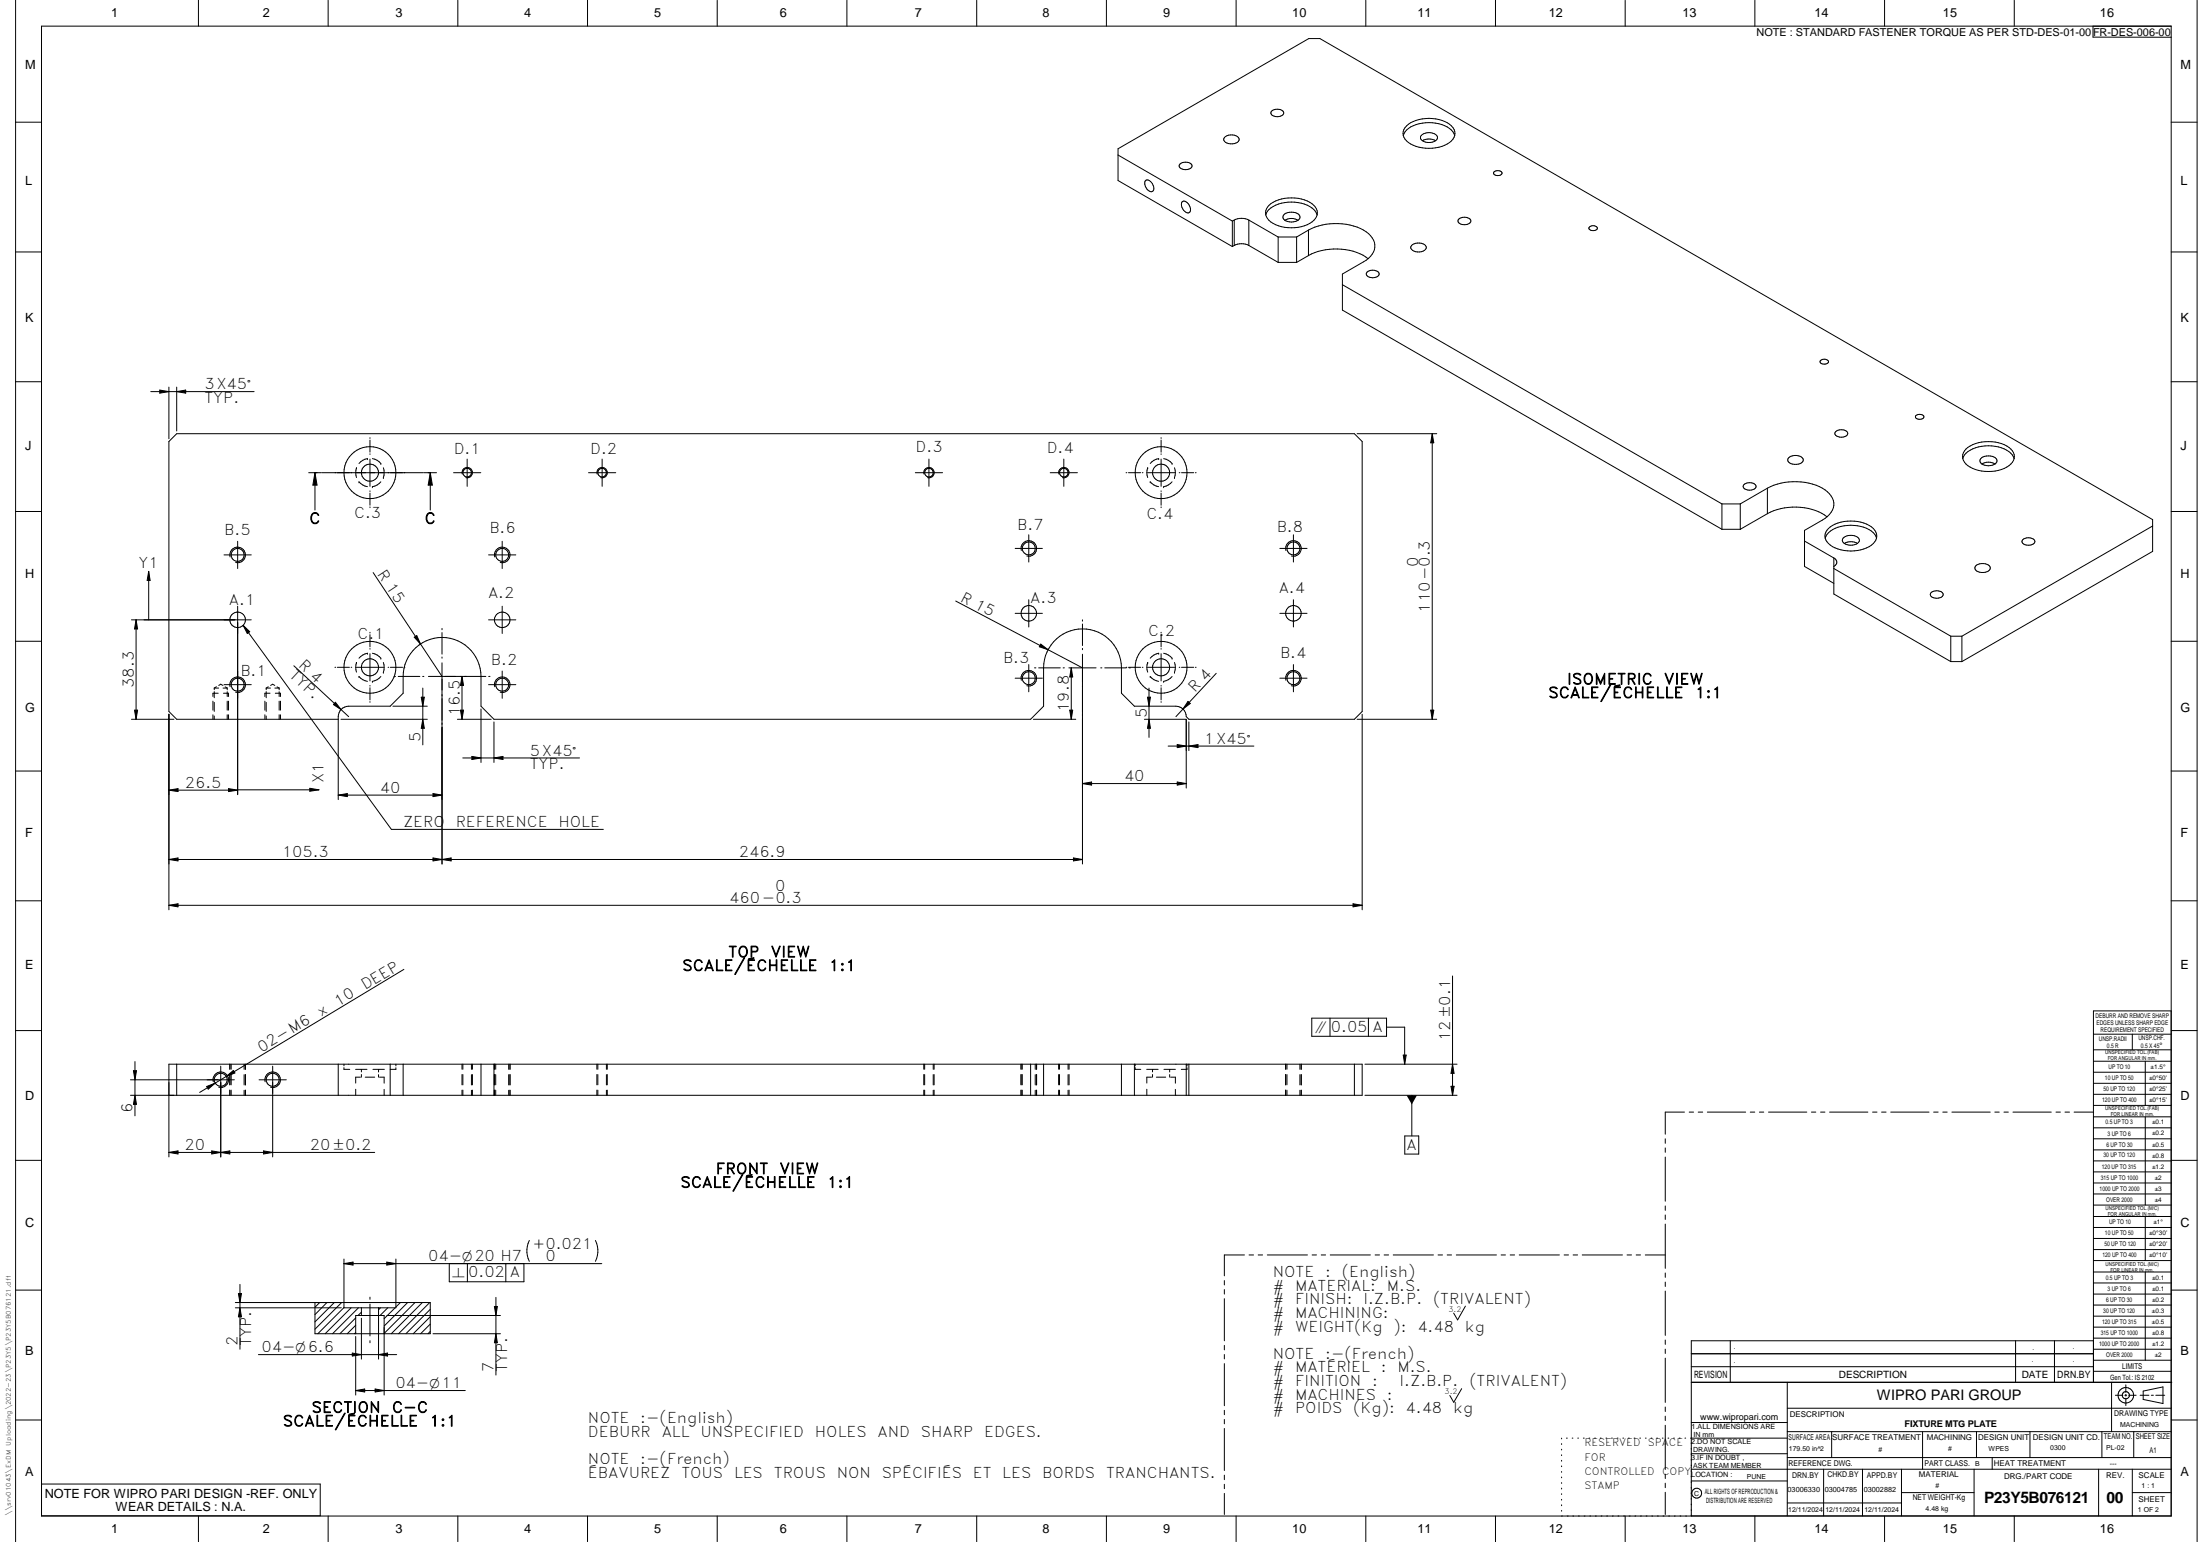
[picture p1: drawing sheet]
<svg xmlns="http://www.w3.org/2000/svg" width="848mm" height="594mm" viewBox="0 0 848 594" stroke-linecap="round" stroke-linejoin="round" font-family="sans-serif">
<g fill="none" stroke="#000" stroke-width=".39">
<path d="M6 .1v593.9M16 10.1h821v574h-821zM76.5 .1v10M126.5 .1v10M176.5 .1v10M226.5 .1v10M276.5 .1v10M326.5 .1v10M376.5 .1v10M426.5 .1v10M476.5 .1v10M526.5 .1v10"/>
<path d="M576.5 .1v10M626.5 .1v10M676.5 .1v10M726.5 .1v10M776.5 .1v10M806.8 10.1v4.2l30.2 .1M847 .1v593.9M6 47.1h10M431 59.7l44.1 25.5M472.1 52.9a4 4 0 0 1 5.5 .4 1.75 1.75 0 0 1-1.8 2 3.2 3.2 0 0 1-4.1-1.6zM490.2 42.8a3.1 3.1 0 0 1 4.7 .7 2.89 2.89 0 0 1-5 0zM542.2 48.5a14.3 14.3 0 0 1 17.3 0 3.9 3.9 0 0 1-.7 6.4 14.8 14.8 0 0 1-16.6-.6 3.7 3.7 0 0 1 0-5.8z"/>
<path d="M547.9 52.2a4.4 4.4 0 0 1 6.2 .4 2.49 2.49 0 0 1-3.3 2.3 2.54 2.54 0 0 1-3.2-2.3zM548.3 54.2a5 5 0 0 1 5.1 0M560.7 52.2a9 9 0 0 0-8.5-4.9 12.4 12.4 0 0 0-10.5 3.5l-.7 1.4M837 47.1h10M441.5 69.7a2.13 2.13 0 0 1 3 1.8l.3 .6a1.26 1.26 0 0 1-.5 1.7 1.26 1.26 0 0 1-1.7-.5l-1.1-1.6-.2-1.1zM454.9 63.2a3.1 3.1 0 0 1 4.6 .7 2.89 2.89 0 0 1-5 0zM455.6 77.9a2.13 2.13 0 0 1 3.1 1.7l.2 .6a1.24 1.24 0 0 1-.5 1.7 1.24 1.24 0 0 1-1.7-.5l-1.1-1.5-.2-1.2zM576 66.1a2.05 2.05 0 0 1 3 .6 1.89 1.89 0 0 1-3.3 0zM6 97.1h10M475.1 95l-44.1-25.4v-12.3l73.5-42.4h4.3l321 185.3v12.2l-73.5 42.5M475.1 85.2v9.8M475.8 84.8l-.7 .4"/>
<path d="M475.8 94.6l-.7 .4M475.8 84.8v9.8M475.8 84.8a6.2 6.2 0 0 1 5.6 0M481.4 84.8l11.3 6.5M481.4 84.8v9.8M481.4 94.6a6.2 6.2 0 0 0-5.6 0M481.4 94.6l11.3 6.5M487.9 82.8a9 9 0 0 0 8.6 4.9 12.3 12.3 0 0 0 10.6-3.5l.6-1.4M492.7 91.3v9.8M492.7 91.3h7.1M495.3 82.4a4.5 4.5 0 0 1 5.8 .8 2.08 2.08 0 0 1-2.5 2.3 3.2 3.2 0 0 1-4.1-1.8zM499.8 91.3v9.8"/>
<path d="M500.3 84.8a5 5 0 0 0-5 0M504.4 98.5a23.1 23.1 0 0 1 22.1 .5l.9 .7M504.4 88.6v9.9M504.4 98.5l-4.6 2.6M504.4 88.6a23.2 23.2 0 0 1 22.3 .7 6.2 6.2 0 0 1 0 10.9l-9.2 5.4v13.9l146.3 84.4M504.4 88.6l-4.6 2.7M507.7 82.8a5.1 5.1 0 0 0-3.8-5.4 14.9 14.9 0 0 0-14.7 1.7 4 4 0 0 0-1.3 3.7M507.7 82.8a9.2 9.2 0 0 0-8.6-4.9 12.4 12.4 0 0 0-10.5 3.5l-.7 1.4M544.2 94.5a4 4 0 0 1 5.5 .5 2.43 2.43 0 0 1-3.2 2.1l-1.9-.6a1.19 1.19 0 0 1-.4-2zM562.4 84.4a3.1 3.1 0 0 1 4.6 .7 2.89 2.89 0 0 1-5 0zM612.8 87.4a1.94 1.94 0 0 1 3 .5 1.93 1.93 0 0 1-3.3 0zM837 97.1h10"/>
<path d="M492.7 101.1h7.1M517.5 109.7l146.3 84.4M527 104.8a3.1 3.1 0 0 1 4.7 .7 2.85 2.85 0 0 1-5 0zM701.9 138.8a1.97 1.97 0 0 1 3 .6 1.93 1.93 0 0 1-3.3 0zM6 147.1h10M58.1 150.9h39.9M61.6 150.3l3.5 .6-3.5 .6zM65.1 149.1v19.9M68.1 150.9l3.5-.6v1.2zM68.1 149.1v16.9M837 147.1h10M141.6 176.7a5.5 5.5 0 0 0-3.2 1.9"/>
<path d="M141.6 176.7h.1M142.6 168.6v.3M142.6 169.5v4.7M142.6 174.8v.3M142.6 176.9v10.5M143.6 176.7a5.2 5.2 0 0 1 3.2 1.9M146.8 178.6h.1M180.1 176.9v10.5M232.1 176.9v10.5M358.1 176.9v10.5M410.1 176.9v10.5M446.7 176.7h.1"/>
<path d="M446.7 176.7a5.2 5.2 0 0 0-3.3 1.9M447.6 176.9v10.5M447.6 168.6v.3M447.6 169.5v4.7M447.6 174.8v.3M448.6 176.7a5.5 5.5 0 0 1 3.2 1.9M451.8 178.6h.1M523.2 167.1h30.6M552.1 167.1l.6 3.5h-1.2zM552.1 167.1v110M689.5 176.4a4 4 0 0 1 5.6 .4 2.03 2.03 0 0 1-2.6 2.1 2.38 2.38 0 0 1-3.3-2.1zM707.6 166.3a3 3 0 0 1 4.7 .7 2.89 2.89 0 0 1-5 0z"/>
<path d="M738.4 160.3a2.06 2.06 0 0 1 3.2 .3 1.85 1.85 0 0 1-3.2 0zM756.6 176.7a8 8 0 0 1 7.3-4.7 13 13 0 0 1 11.8 3.3l.7 1.4M757.9 173a14.5 14.5 0 0 1 17.3 0 3.9 3.9 0 0 1-.8 6.4 14.8 14.8 0 0 1-16.5-.6 3.8 3.8 0 0 1 0-5.8zM763.9 176.3a4.5 4.5 0 0 1 5.8 .8 2.08 2.08 0 0 1-2.5 2.3 3.2 3.2 0 0 1-4-1.9zM769.1 178.7a5.1 5.1 0 0 0-5.1 0M6 197.1h10M119 182.1h4.8M121.4 182.1l.8 4.8h-1.6zM121.4 182.1v14.4M124 182.1h39.2M137.4 180.2a6.1 6.1 0 0 0 0 3.8M137.4 180.2h.1"/>
<path d="M138.4 185.6h.1M138.4 185.6a5.5 5.5 0 0 0 3.2 1.9M142.6 189.1v.3M142.6 190v4.6M142.6 195.3v.3M143.6 187.5h.1M146.8 185.6a5.2 5.2 0 0 1-3.2 1.9M147.8 184h.1M147.8 180.2a6.1 6.1 0 0 1 0 3.8M163.4 182.1h4.9M165.9 182.1l.8 4.8h-1.6zM165.9 182.1v14.4"/>
<path d="M174.8 182.1h10.5M178.2 182.6a2 2 0 0 1 1.7-2.5 2 2 0 0 1 2.2 2.2 2 2 0 0 1-2.5 1.7M226.9 182.1h10.5M230.2 182.6a2 2 0 0 1 1.7-2.5 2 2 0 0 1 2.2 2.2 2 2 0 0 1-2.5 1.7M352.8 182.1h10.5M356.2 182.6a2 2 0 0 1 1.7-2.5 2 2 0 0 1 2.2 2.1 2 2 0 0 1-2.5 1.8M404.8 182.1h10.5M408.2 182.6a2 2 0 0 1 1.7-2.5 2 2 0 0 1 2.2 2.2 2 2 0 0 1-2.5 1.7M434.1 182.1h.3M435 182.1h4.7M440.4 182.1h.2M442.3 182.1h10.5"/>
<path d="M442.4 180.2h.1M442.4 180.2a5.4 5.4 0 0 0 0 3.8M443.4 185.6h.1M443.4 185.6a5.2 5.2 0 0 0 3.2 1.9M447.6 189.1v.3M447.6 190v4.6M447.6 195.3v.3M448.6 187.5h.1M451.8 185.6a5.5 5.5 0 0 1-3.2 1.9M452.8 184h.1M452.8 180.2a5.4 5.4 0 0 1 0 3.8M454.6 182.1h.2"/>
<path d="M455.5 182.1h4.7M460.8 182.1h.3M663.8 194.1h7.1M663.8 194.1v9.8M670.9 194.1v9.8M672.3 186.7a3.1 3.1 0 0 1 4.7 .7 2.89 2.89 0 0 1-5 0zM681.3 188.1l-10.4 6M681.3 197.9a22.7 22.7 0 0 1 23 1.2M681.3 188.1v9.8M681.3 197.9l-10.4 6M681.3 188.1a23.2 23.2 0 0 1 22.3 .7 6 6 0 0 1 1.7 9.4l-1.7 1.5-8 4.6v13.9l11.3 6.5M837 197.1h10"/>
<path d="M86.4 213.8h10.5M88.7 214.6a3 3 0 0 1 2.6-3.8 3 3 0 0 1 3.3 3.2 3 3 0 0 1-3.8 2.7M91.6 208.5v10.5M188.3 213.8h10.5M190.7 214.6a3 3 0 0 1 2.6-3.8 3 3 0 0 1 3.3 3.3 3 3 0 0 1-3.8 2.6M193.6 208.5v10.5M391.3 211.3h10.5M393.7 212.1a3 3 0 0 1 2.6-3.8 3 3 0 0 1 3.3 3.3 3 3 0 0 1-3.8 2.6M396.6 206v10.5M493.4 211.3h10.5M495.7 212.1a3 3 0 0 1 2.6-3.8 3 3 0 0 1 3.3 3.3 3 3 0 0 1-3.8 2.6M498.6 206v10.5"/>
<path d="M663.8 203.9h7.1M695.6 208.4l11.3 6.6M704.8 203.6a14.5 14.5 0 0 1 17.4 0 4.2 4.2 0 0 1-1.6 7 14.8 14.8 0 0 1-15.8-1.2 3.7 3.7 0 0 1 0-5.8zM706.9 215v13.9l45.1 26M706.9 215a1.73 1.73 0 0 1 1.2 1.6 1.73 1.73 0 0 1-1.2 1.6M706.9 219l45.1 26.1M710.5 207.3a4.4 4.4 0 0 1 6.2 .4 2.12 2.12 0 0 1-2.5 2.3 3.3 3.3 0 0 1-4-1.8zM716 209.4a5.1 5.1 0 0 0-5.1 0M723.4 207.3a8 8 0 0 0-7.3-4.7 13.3 13.3 0 0 0-11.8 3.3l-.7 1.4M761.6 218a4 4 0 0 1 5.6 .4 2.38 2.38 0 0 1-3.3 2.2l-1.9-.6a1.29 1.29 0 0 1-.4-2zM779.8 207.9a3.1 3.1 0 0 1 4.6 .7 2.89 2.89 0 0 1-5 0zM829.8 202.6l-73.5 42.5"/>
<path d="M50.7 238.8h46.2M52.5 238.8v38.3M52.5 238.8l.5 3.5h-1.1zM57.3 220.1l.6 3.5h-1.2zM57.3 220.1v18.7M91.6 233.6v72.6M143.8 220.6l26.6 40M188.3 238.8h10.5M193.6 233.6v10.5M368.4 231.6l48.9 25.7M391.3 236.3h10.5M396.6 231.1v10.5"/>
<path d="M417.3 238.8v.5M493.4 236.3h10.5M498.6 231.1v10.5M744.4 228.3a3.4 3.4 0 0 1 4.6 .4 1.53 1.53 0 0 1-1.8 1.7l-2.4-.3a1.09 1.09 0 0 1-.4-1.8zM6 247.1h10M93.7 240.9l57.2 78.6h81.7M93.7 240.9l2.6 2.5-1 .7zM113.3 256.5l21.1 19.6M129.1 257.1h.3M130 257.1h4.7M135.3 257.1h.3M137.4 257.1h10.5"/>
<path d="M137.4 255.2a6 6 0 0 0 0 3.8M137.4 255.2h.1M141.6 251.7a5.9 5.9 0 0 0-3.2 1.9M141.6 251.7h.1M142.6 243.6v.3M142.6 244.5v4.7M142.6 249.9v.2M142.6 251.8v10.5M143.6 251.7a5.5 5.5 0 0 1 3.2 1.9M146.8 253.6h.1M147.8 259h.1M147.8 255.2a6.1 6.1 0 0 1 0 3.8"/>
<path d="M149.6 257.1h.3M150.5 257.1h4.7M155.8 257.1h.3M159.7 245.5l1-.6 1.4 3.2zM170.4 242.1v.5M170.4 243.7v8.3M170.4 253.1v.5M170.4 255.4v77.5M193.6 258.5v10.5M396.6 256v10.5M398.8 257.3h.5M400.4 257.3h8.3"/>
<path d="M401.2 248.2l2.8 2.1-3.4-1.1zM409.8 257.3h.5M412 257.3h10.5M413 257.3v19.8M413 257.3l.5 3.5h-1.1zM417.3 252.1v80.8M417.3 240.4v8.3M417.3 249.8v.5M424.3 257.3h.5M425.9 257.3h8.3M434.1 257.1h.3M435 257.1h4.7"/>
<path d="M435.3 257.3h.5M440.4 257.1h.2M442.3 257.1h10.5M442.4 255.2h.1M442.4 255.2a5.3 5.3 0 0 0 0 3.8M446.7 251.7h.1M446.7 251.7a5.5 5.5 0 0 0-3.3 1.9M447.6 251.8v10.5M447.6 243.6v.3M447.6 244.5v4.7M447.6 249.9v.2M448.6 251.7a5.9 5.9 0 0 1 3.2 1.9"/>
<path d="M451.8 253.6h.1M452.8 259h.1M452.8 255.2a5.4 5.4 0 0 1 0 3.8M454.6 257.1h.2M455.5 257.1h4.7M460.8 257.1h.3M468.8 259.4l-15.5 16.7M498.6 256v10.5M752 245.1h4.3M752 245.1v9.8M752 254.9h4.3M756.3 245.1v9.8"/>
<path d="M837 247.1h10M50.7 277.1h16.4M51.9 273.6h1.1l-.5 3.5zM65.1 275.2v75.3M82.1 270.1v3.5M82.1 275.4v1.7M82.6 265.1v.6M82.6 266.4v2.4M82.6 270.6v3.5M82.6 275.8v1.3M82.6 265.1h1.7M83.4 264.6l-.8 .5"/>
<path d="M84.1 267.1h-2v1.3M84.3 264.1l.8-.5 .8 .5M86 265.1h1.6M86.1 267.1h2v1.3M86.4 263.8h10.5M86.8 264.6l.8 .5M87.6 265.1v.7M87.6 266.5v1.9M87.6 270.1v3.5M87.6 275.4v1.7M88.1 270.1v3.5M88.1 275.4v1.7"/>
<path d="M88.7 264.6a3 3 0 0 1 2.6-3.8 3 3 0 0 1 3.3 3.2 3 3 0 0 1-3.8 2.7M102.1 270.1v3.5M102.1 275.4v1.7M102.6 270.6v3.5M102.6 275.8v1.3M102.6 265.1v.6M102.6 266.4v2.4M102.6 265.1h1.7M103.4 264.6l-.8 .5M104.1 267.1h-2v1.3M104.3 264.1l.8-.5 .8 .5M106 265.1h1.6"/>
<path d="M106.1 267.1h2v1.3M106.8 264.6l.8 .5M107.6 270.1v3.5M107.6 275.4v1.7M107.6 265.1v.7M107.6 266.5v1.9M108.1 270.1v3.5M108.1 275.4v1.7M129.3 270.6l2.2 2.8-3-2zM130.4 277.1h-62.3l-3-3v-104l3-3h454l3 3v104l-3 3h-63.8l-1-1a4 4 0 0 0-4-4h-16l-5-5v-9.8a15 15 0 0 0-15-15 15 15 0 0 0-15 15v14.8l-5 5h-206.9l-5-5v-11.5a15 15 0 0 0-15-15 15 15 0 0 0-15 15v6.5l-5 5h-16a4 4 0 0 0-4 4v32M131.4 277.1h33.3M138.4 260.6h.1"/>
<path d="M138.4 260.6a5.5 5.5 0 0 0 3.2 1.9M142.6 264.1v.2M142.6 265v4.7M142.6 270.3v.3M143.6 262.5h.1M146.8 260.6a5.2 5.2 0 0 1-3.2 1.9M151.5 272.1h13.2M151.9 260.6h.5M153.5 260.6h8.3M162.4 268.6h1.2l-.6 3.5zM162.9 260.6h.5M163 277.1l.6 3.5h-1.2z"/>
<path d="M163 265.1v21.9M165.1 260.6h22.2M176.3 277.1h13.1M177.5 273.6h1.2l-.6 3.5zM178.1 260.6l.6 3.5h-1.2zM178.1 260.6v16.5M185.4 273.1v20.7M188.3 263.8h10.5M188.4 260.6h.5M190.4 278.1v15.7M190.7 264.6a3 3 0 0 1 2.6-3.8 3 3 0 0 1 3.3 3.3 3 3 0 0 1-3.8 2.6M391.3 261.3h10.5"/>
<path d="M393.7 262.1a3 3 0 0 1 2.6-3.8 3 3 0 0 1 3.3 3.3 3 3 0 0 1-3.8 2.6M398.4 277.1h16.3M412.4 273.6h1.1l-.5 3.5zM441.2 277.1h16M442.3 268.6h1.2l-.6 3.5zM442.9 277.1l.6 3.5h-1.2zM442.9 265.1v19M443.4 260.6h.1M443.4 260.6a5.2 5.2 0 0 0 3.2 1.9M447.6 264.1v.2M447.6 265v4.7M447.6 270.3v.3"/>
<path d="M448.6 262.5h.1M451.8 260.6a5.5 5.5 0 0 1-3.2 1.9M457.3 277.2v26.4M458 270.2l.9 .8-2.9 2.2zM458.3 278.1v11.1M493.4 261.3h10.5M495.7 262.1a3 3 0 0 1 2.6-3.8 3 3 0 0 1 3.3 3.3 3 3 0 0 1-3.8 2.6M523.2 277.1h30.6M525.1 275.2v75.3M551.5 273.6h1.2l-.6 3.5zM6 297.1h10M178.4 292h45"/>
<path d="M181.9 291.4l3.5 .6-3.5 .6zM190.4 292l3.5-.6v1.2zM450.3 287.4h33.1M453.8 286.9l3.5 .5-3.5 .6zM458.3 287.4l3.5-.5v1.1zM837 297.1h10M65.1 304.4h26.5M65.1 304.4l3.5-.6v1.2zM88.1 303.8l3.5 .6-3.5 .6zM91.6 304.3h31.3M119.4 303.7l3.5 .6-3.5 .5zM130.4 306.3l3.5-.6v1.2z"/>
<path d="M130.4 306.3h40M166.9 305.7l3.5 .6-3.5 .6zM417.3 301.9h40M417.3 301.9l3.5-.6v1.2zM453.8 301.3l3.5 .6-3.5 .6zM65.1 331.1l3.5-.6v1.2zM65.1 331.1h352.2M166.9 330.5l3.5 .6-3.5 .6zM170.4 331.1l3.5-.6v1.2zM413.8 330.5l3.5 .6-3.5 .6zM6 347h10M65.1 348.8l3.5-.6v1.2z"/>
<path d="M65.1 348.8h460M521.6 348.2l3.5 .6-3.5 .6zM837 347h10M155.7 373.5l-78.7 47.4M559.9 376v46M6 397h10M505.7 392.3h28.8v6.9h-28.8zM512.7 392.3v6.9M527.5 392.3v6.9M534.5 395.7h7v14.3M807 398.4h30M822 398.4v6.1"/>
<path d="M837 397h10M837 389.5h-30v143.1M50.3 416h40M51.4 412.5h1.2l-.6 3.5zM52 409v20.9M68.1 410v12M79.7 418.6l3.3-1.3-2.7 2.3zM82.2 416.8a2.99 2.99 0 0 1 2.6-3.8 2.99 2.99 0 0 1 3.3 3.3 2.99 2.99 0 0 1-3.8 2.6M85.1 410.8v34.9M87.2 414.7l2.8-2.3 .6 1zM88.6 410v1.9M88.6 414v4"/>
<path d="M88.6 420v2M89.1 410v1.9M89.1 414v4M89.1 420v2M94.1 410v2M94.1 414v4M94.6 410v2M94.6 414v4M94.6 420v2M99.9 416h10.5M102.2 416.8a3 3 0 0 1 2.6-3.8 3 3 0 0 1 3.3 3.3 3 3 0 0 1-3.8 2.6M105.1 410.8v34.9"/>
<path d="M130.4 410v12M132.6 411.3v.7h2.2M132.6 410v.6M137.1 412h4.4M137.1 419.7v2.3M138.9 415h-1.8v2.3M139.3 412v1M139.3 414v1M140.8 415h3.6M143.8 412h4.4M145.9 412v1M145.9 414v1"/>
<path d="M146.3 415h1.8v2.3M148.1 419.7v2.3M150.4 410v12M152.6 411.4v.6h-2.2M152.6 410v.7M155.4 410v12M178.1 410v1.9M178.1 414v4M178.1 420v2M178.4 410v1.9M178.4 414v4M178.4 420v2"/>
<path d="M181.7 410v2M181.7 414v4M182.1 410v1.9M182.1 414v4M182.1 420v2M185.4 410v12M190.4 410v12M190.6 410v1.9M190.6 414v4M190.6 420v2M191.1 410v1.9M191.1 414v4"/>
<path d="M191.1 420v2M196.1 410v2M196.1 414v4M196.6 410v2M196.6 414v4M196.6 420v2M230.1 410v1.9M230.1 414v4M230.1 420v2M230.5 410v1.9M230.5 414v4M230.5 420v2"/>
<path d="M233.8 410v2M233.8 414v4M234.1 410v1.9M234.1 414v4M234.1 420v2M356.1 410v1.9M356.1 414v4M356.1 420v2M356.4 410v1.9M356.4 414v4M356.4 420v2M359.7 410v2"/>
<path d="M359.7 414v4M360.1 410v1.9M360.1 414v4M360.1 420v2M393.6 410v1.9M393.6 414v4M393.6 420v2M394.1 410v1.9M394.1 414v4M394.1 420v2M397.3 410v12M399.1 410v2"/>
<path d="M399.1 414v4M399.6 410v2M399.6 414v4M399.6 420v2M402.3 410v12M408.1 410v1.9M408.1 414v4M408.1 420v2M408.4 410v1.9M408.4 414v4M408.4 420v2M411.7 410v2"/>
<path d="M411.7 414v4M412.1 410v1.9M412.1 414v4M412.1 420v2M432.3 410v12M437.3 410v12M437.6 411.3v.7h2.2M437.6 410v.6M442 412h4.4M442.1 419.7v2.3M443.9 415h-1.8v2.3M444.3 412v1"/>
<path d="M444.3 414v1M445.8 415h3.6M448.7 412h4.4M450.9 412v1M450.9 414v1M451.3 415h1.8v2.3M453.1 419.7v2.3M457.3 410v12M457.6 411.4v.6h-2.2M457.6 410v.7M458.3 410v12M495.6 410v1.9"/>
<path d="M495.6 414v4M495.6 420v2M496.1 410v1.9M496.1 414v4M496.1 420v2M501.1 410v2M501.1 414v4M501.6 410v2M501.6 414v4M501.6 420v2M522.1 410v12M526.2 410h35.5"/>
<path d="M540.9 406.5h1.2l-.6 3.5zM559.4 418.5h1.1l-.6 3.5zM559.9 410l.6 3.5h-1.1zM807 404.5h30M807 408.9h30M807 413.1h30M807 417.4h30M827 408.9v17M50.3 422h474.8v-12h-460v35.7M52 422l.6 3.5h-1.2zM94.1 420v2M181.7 420v2"/>
<path d="M196.1 420v2M233.8 420v2M359.7 420v2M399.1 420v2M411.7 420v2M501.1 420v2M526.2 422h35.5M541.5 437.6h5.4v7h-5.4zM544.2 422v15.6M641.9 438.7v1.8M649.4 428.5h-7.5v8.5M651.2 428.5h1.7"/>
<path d="M654.6 428.5h1.8M658.2 428.5h14.7M674.7 428.5h1.7M678.2 428.5h1.7M681.7 428.5h14.8M698.3 428.5h1.7M701.8 428.5h1.7M705.3 428.5h14.7M721.9 428.5h1.7M725.3 428.5h1.8M728.9 428.5h14.7M745.4 428.5h1.7"/>
<path d="M748.9 428.5h1.7M752.4 428.5h14.8M769 428.5h1.7M772.5 428.5h1.7M776 428.5h14.7M792.6 428.5h1.7M796 428.5h1.8M799.5 428.5h7.4M807 421.6h30M807 425.9h30M807 430.3h30M807 434.5h30"/>
<path d="M807 438.7h30M827 430.3v34M6 447h10M65.1 444l3.5-.6v1.2zM65.1 444h79.3M81.6 443.4v1.2l7-1.2v1.2zM101.6 443.4l3.5 .6-3.5 .6zM641.9 442.3v1.6M641.9 445.8v17M807 443h30M807 447.3h30M807 451.5h30"/>
<path d="M807 455.8h30M807 460h30M837 447h10M204 477.9a9 9 0 0 0 0 8M229.5 477.9a9 9 0 0 1 0 8M641.9 464.6v1.7M641.9 468.1v1.7M641.9 471.6v17.1M807 464.3h30M807 468.7h30M807 472.9h30M807 477.1h30"/>
<path d="M827 468.7v16.9M6 497h10M91.9 498.3h1.2l-.6 3.5zM92.5 494.8v25M132.6 486.8h99.4M132.6 485.1v18.8h20v-18.8M132.6 486.8l3.5-.6v1.2zM142.6 499.7v.9M149.1 486.2l3.5 .6-3.5 .6zM180.2 486.8v7M191.2 499.8v30M195 486.8v7"/>
<path d="M202 486.8v7h-28.8v-7M472 493.4v1.6M472 496.8v1.8M479.7 483.5h-7.7v8M481.5 483.5h1.7M485 483.5h1.7M488.5 483.5h15.5M505.8 483.5h1.7M509.3 483.5h1.7M512.8 483.5h15.5M530.1 483.5h1.7M533.6 483.5h1.7"/>
<path d="M537.1 483.5h15.5M554.4 483.5h1.7M557.9 483.5h1.7M561.4 483.5h15.5M578.7 483.5h1.6M582.2 483.5h1.7M585.6 483.5h15.5M603 483.5h1.6M606.4 483.5h1.8M609.9 483.5h15.5M627.2 483.5h1.7M630.7 483.5h1.7"/>
<path d="M634.2 483.5h7.7M641.9 490.4v1.7M641.9 493.9v1.7M641.9 497.4v17.1M807 481.4h30M807 485.6h30M807 490.1h30M807 494.3h30M807 498.6h30M827 490.1v33.9M837 497h10M90.7 503.9h40.9"/>
<path d="M92.5 503.9l.6 3.4h-1.2zM121.4 501.8v12h44.5v-12h-75.2M123.2 501.8l-1.8 1.8M126 501.8l-4.6 4.7M128.9 501.8l-7.5 7.5M131.7 501.8l-10.3 10.3M132.6 503.8l-10.1 10M135.3 503.9l-10 9.9M137.1 514.9v22.6M137.1 510.6l-3.2 3.2M137.1 513.4l-.4 .4M137.1 513.8v-7h11v30.7"/>
<path d="M137.1 507.7l-6.1 6.1M138.2 503.9l-10 9.9M139.3 507.9v15.7M139.3 505.5l-1.3 1.3M139.3 503.9v2.9M142.6 502.4v12.3M142.6 516.5v.8M145.9 503.9v19.7M146.7 503.9l-.8 .7M149.1 506.8h43.8M149.5 503.9l-3 2.9M152.3 503.9l-4.2 4.1"/>
<path d="M154.3 501.8l-1.7 1.8M157.1 501.8l-9 9.1M160 501.8l-11.9 11.9M162.8 501.8l-12 12M165.7 501.8l-12.1 12M165.9 504.4l-9.4 9.4M165.9 507.3l-6.6 6.5M165.9 510.1l-3.8 3.7M165.9 513l-.9 .8M166.9 513.8h26M190.6 503.3h1.1l-.5 3.5zM191.2 513.8l.5 3.5h-1.1z"/>
<path d="M472 500.3v16.3M472 518.3v1.8M564.9 503.2l-3 5.3-1.5-2.6M641.9 516.3v1.6M641.9 519.8v1.7M667 516.6v16M777 516.6v16M792 516.6v16M807 502.8h30M807 507.1h30M807 511.3h30M807 515.5h30"/>
<path d="M807 519.8h30M807 516.6h-155v67.5M99.6 521.9h53.3M135.8 521.3l3.5 .6-3.5 .5zM137.1 535.7l3.5-.6v1.2zM137.1 535.7h42.3M144.6 535.1l3.5 .6-3.5 .6zM145.9 521.9l3.5-.6v1.1zM472 521.8v1.7M472 525.4v16.2M563.5 535l-3.1 5.3-1.5-2.7M641.9 523.2v17.1"/>
<path d="M652 532.6h185.2M652 521.5h155M652 526.5h155M689 532.6v51.4M807 524h30M807 528.3h30M814 532.6v19M815.5 537.5h2.8M819.1 537.5h.7M819.5 533.5v2.9M819.5 537.2v.7M819.5 538.7v2.8"/>
<path d="M820.6 537.5h2.9M825 537.5h3.4M826.2 535.9l7.6-1.6v6.4l-7.6-1.5zM829.3 537.5h.8M831 537.5h3.5M6 547.1h10M472 543.3v1.7M472 546.9v1.7M472 550.3v16.2M602 554.1v.3M602 556.2v.3M602 558.3v.3"/>
<path d="M603.8 554.1h.4M606 554.1h.3M608.2 554.1h.3M610.4 554.1h.3M612.6 554.1h.3M614.7 554.1h.3M616.9 554.1h.3M619.1 554.1h.3M621.2 554.1h.3M623.4 554.1h.3M625.6 554.1h.3M627.8 554.1h.3"/>
<path d="M629.9 554.1h.4M632.1 554.1h.3M634.3 554.1h.3M636.5 554.1h.3M638.6 554.1h.3M640.8 554.1h.3M641.9 542.1v1.7M641.9 545.6v1.7M641.9 549.1v17M643 554.1h.3M645.2 554.1h.3M647.3 554.1h.4"/>
<path d="M649.5 554.1h.3M652 548h37M689 542.5h148M689 551.6h148M689 554.1h-37.3M706.1 551.6v10M741.1 551.6v14.4M761.9 551.6v10M782.5 551.6v10M810.3 551.6v10M822.5 551.6v10M837 547.1h10"/>
<path d="M16 571.8h107.4v12.2h-107.4M472 568.3v1.8M472 571.8v1.7M472 575.4v8.1M602 560.5v.3M602 562.6v.3M602 564.8v.3M602 566.9v.3M602 569v.3M602 571.2v.3M602 573.3v.4M602 575.5v.3"/>
<path d="M602 577.6v.3M602 579.8v.3M641.9 567.9v1.7M641.9 571.4v1.8M641.9 574.9v8.6M652 570.6h37M652 560.1h37M689 561.6h148M689 579h44M703 566v18M718 566v18M733 575.1h28"/>
<path d="M733 566v18M761 566v18M768 561.6v4.4M809 566v18M822 566v18M822 575.1h15M837 566h-185M76.5 584.1v9.9M126.5 584.1v9.9M176.5 584.1v9.9M226.5 584.1v9.9M276.5 584.1v9.9"/>
<path d="M326.5 584.1v9.9M376.5 584.1v9.9M426.5 584.1v9.9M476.5 584.1v9.9M526.5 584.1v9.9M576.5 584.1v9.9M602 581.9v.3M626.5 584.1v9.9M652 584h185M676.5 584.1v9.9M726.5 584.1v9.9M776.5 584.1v9.9"/>
<circle cx="142.6" cy="182.1" r="10"/>
<circle cx="142.6" cy="182.1" r="3.3"/>
<circle cx="180.1" cy="182.1" r="1.66"/>
<circle cx="232.1" cy="182.1" r="1.66"/>
<circle cx="358.1" cy="182.1" r="1.66"/>
<circle cx="410.1" cy="182.1" r="1.66"/>
<circle cx="447.6" cy="182.1" r="3.3"/>
<circle cx="447.6" cy="182.1" r="10"/>
<circle cx="91.6" cy="213.8" r="2.5"/>
<circle cx="193.6" cy="213.8" r="2.49"/>
<circle cx="396.6" cy="211.3" r="2.49"/>
<circle cx="498.6" cy="211.3" r="2.5"/>
<circle cx="91.6" cy="238.8" r="2.99"/>
<circle cx="193.6" cy="238.8" r="3"/>
<circle cx="396.6" cy="236.3" r="3"/>
<circle cx="498.6" cy="236.3" r="3"/>
<circle cx="142.6" cy="257.1" r="10"/>
<circle cx="142.6" cy="257.1" r="3.3"/>
<circle cx="447.6" cy="257.1" r="10"/>
<circle cx="447.6" cy="257.1" r="3.3"/>
<circle cx="91.6" cy="263.8" r="2.51"/>
<circle cx="193.6" cy="263.8" r="2.5"/>
<circle cx="396.6" cy="261.3" r="2.49"/>
<circle cx="498.6" cy="261.3" r="2.5"/>
<circle cx="85.1" cy="416" r="2.5"/>
<circle cx="105.1" cy="416" r="2.51"/>
<circle cx="819.5" cy="537.5" r="2.99"/>
<circle cx="819.5" cy="537.5" r="1.39"/>
<circle cx="654.1" cy="575.3" r="1.9"/>
</g>
<g fill="#000">
<path d="M61.6 150.3l3.5 .6-3.5 .6zM68.1 150.9l3.5-.6v1.2zM552.1 167.1l.6 3.5h-1.2zM121.4 182.1l.8 4.8h-1.6zM165.9 182.1l.8 4.8h-1.6zM57.3 220.1l.6 3.5h-1.2zM52.5 238.8l.5 3.5h-1.1zM93.7 240.9l2.6 2.5-1 .7zM159.7 245.5l1-.6 1.4 3.2zM401.2 248.2l2.8 2.1-3.4-1.1zM51.9 273.6h1.1l-.5 3.5zM129.3 270.6l2.2 2.8-3-2z"/>
<path d="M162.4 268.6h1.2l-.6 3.5zM178.1 260.6l.6 3.5h-1.2zM177.5 273.6h1.2l-.6 3.5zM412.4 273.6h1.1l-.5 3.5zM413 257.3l.5 3.5h-1.1zM442.3 268.6h1.2l-.6 3.5zM458 270.2l.9 .8-2.9 2.2zM551.5 273.6h1.2l-.6 3.5zM163 277.1l.6 3.5h-1.2zM181.9 291.4l3.5 .6-3.5 .6zM190.4 292l3.5-.6v1.2zM442.9 277.1l.6 3.5h-1.2z"/>
<path d="M453.8 286.9l3.5 .5-3.5 .6zM458.3 287.4l3.5-.5v1.1zM65.1 304.4l3.5-.6v1.2zM88.1 303.8l3.5 .6-3.5 .6zM119.4 303.7l3.5 .6-3.5 .5zM130.4 306.3l3.5-.6v1.2zM166.9 305.7l3.5 .6-3.5 .6zM417.3 301.9l3.5-.6v1.2zM453.8 301.3l3.5 .6-3.5 .6zM65.1 331.1l3.5-.6v1.2zM166.9 330.5l3.5 .6-3.5 .6zM170.4 331.1l3.5-.6v1.2z"/>
<path d="M413.8 330.5l3.5 .6-3.5 .6zM65.1 348.8l3.5-.6v1.2zM521.6 348.2l3.5 .6-3.5 .6zM51.4 412.5h1.2l-.6 3.5zM79.7 418.6l3.3-1.3-2.7 2.3zM87.2 414.7l2.8-2.3 .6 1zM540.9 406.5h1.2l-.6 3.5zM559.4 418.5h1.1l-.6 3.5zM559.9 410l.6 3.5h-1.1zM52 422l.6 3.5h-1.2zM542.2 422h4l-2 3.5zM65.1 444l3.5-.6v1.2z"/>
<path d="M81.6 443.4l3.5 .6-3.5 .6zM85.1 444l3.5-.6v1.2zM101.6 443.4l3.5 .6-3.5 .6zM91.9 498.3h1.2l-.6 3.5zM132.6 486.8l3.5-.6v1.2zM149.1 486.2l3.5 .6-3.5 .6zM92.5 503.9l.6 3.4h-1.2zM191.2 513.8l.5 3.5h-1.1zM190.6 503.3h1.1l-.5 3.5zM135.8 521.3l3.5 .6-3.5 .5zM137.1 535.7l3.5-.6v1.2zM144.6 535.1l3.5 .6-3.5 .6z"/>
<path d="M145.9 521.9l3.5-.6v1.1z"/>
</g>
<g font-size="6">
<text x="764.8" y="578.9">P23Y5B076121</text>
<text x="812.1" y="578.9">00</text>
</g>
<g font-size="5.7">
<text x="78.8" y="150">3X45v</text>
<text x="78.8" y="155.3">TYP.</text>
<text x="174.9" y="175">D.1</text>
<text x="227.5" y="175">D.2</text>
<text x="353" y="174.2">D.3</text>
<text x="403.5" y="174.5">D.4</text>
<text x="119.3" y="201.8">C</text>
<text x="136.6" y="199.7">C.3</text>
<text x="163.7" y="201.8">C</text>
<text x="441.9" y="199.9">C.4</text>
<text x="86.4" y="206.3">B.5</text>
<text x="188.6" y="205.4">B.6</text>
<text x="392.1" y="204.2">B.7</text>
<text x="492.2" y="205.1">B.8</text>
<text x="53.4" y="218.9">Y1</text>
<text x="145.2" y="221.1" transform="rotate(56 145.2 221.1)">R 15</text>
<text x="546.7" y="218.3" transform="rotate(-90 546.7 218.3)">0</text>
<text x="88.3" y="232.9">A.1</text>
<text x="188.1" y="230.3">A.2</text>
<text x="369.9" y="231.4" transform="rotate(28 369.9 231.4)">R 15</text>
<text x="397.2" y="232.4">A.3</text>
<text x="492.9" y="228.4">A.4</text>
<text x="551.2" y="236.1" transform="rotate(-90 551.2 236.1)">110-0.3</text>
<text x="442.6" y="245.1">C.2</text>
<text x="137.8" y="246.2">C.1</text>
<text x="114.8" y="256.7" transform="rotate(43 114.8 256.7)">R 4</text>
<text x="189.3" y="256.3">B.2</text>
<text x="386.7" y="255.3">B.3</text>
<text x="493.4" y="253.5">B.4</text>
<text x="92.7" y="260.6">B.1</text>
<text x="111.2" y="260.5" transform="rotate(43 111.2 260.5)">TYP.</text>
<text x="604.1" y="263.7">ISOMETRIC</text>
<text x="641.5" y="263.7">VIEW</text>
<text x="51.6" y="265" transform="rotate(-90 51.6 265)">38.3</text>
<text x="460.5" y="267" transform="rotate(-47 460.5 267)">R 4</text>
<text x="596.9" y="268.9">SCALE/ÉCHELLE</text>
<text x="653.4" y="268.9">1:1</text>
<text x="177.2" y="275.9" transform="rotate(-90 177.2 275.9)">16.5</text>
<text x="412.1" y="274.2" transform="rotate(-90 412.1 274.2)">19.8</text>
<text x="442" y="276.6" transform="rotate(-90 442 276.6)">5</text>
<text x="162.1" y="285.8" transform="rotate(-90 162.1 285.8)">5</text>
<text x="464.1" y="286.6">1X45v</text>
<text x="204.2" y="291.1">5X45v</text>
<text x="204.2" y="296.4">TYP.</text>
<text x="71.3" y="303.5">26.5</text>
<text x="124.7" y="301.8" transform="rotate(-90 124.7 301.8)">X1</text>
<text x="146.4" y="305.4">40</text>
<text x="433.3" y="301">40</text>
<text x="155.4" y="318.7">ZERO</text>
<text x="175.7" y="318.7">REFERENCE</text>
<text x="215.3" y="318.7">HOLE</text>
<text x="108.7" y="330.2">105.3</text>
<text x="284.8" y="330.2">246.9</text>
<text x="281.1" y="347.9">460-0.3</text>
<text x="298.9" y="343.4">0</text>
<text x="280.8" y="368.8">TOP</text>
<text x="297.1" y="368.8">VIEW</text>
<text x="263" y="374">SCALE/ÉCHELLE</text>
<text x="319.6" y="374">1:1</text>
<text x="140.7" y="381.6" transform="rotate(-31 140.7 381.6)">DEEP</text>
<text x="130.3" y="387.8" transform="rotate(-31 130.3 387.8)">10</text>
<text x="123.7" y="391.8" transform="rotate(-31 123.7 391.8)">x</text>
<text x="513" y="397.5">0.05 A</text>
<text x="559.1" y="401" transform="rotate(-90 559.1 401)">12±0.1</text>
<text x="100.8" y="405.5" transform="rotate(-31 100.8 405.5)">02-M6</text>
<text x="51.1" y="428.7" transform="rotate(-90 51.1 428.7)">6</text>
<text x="71.2" y="443.1">20</text>
<text x="119.5" y="443.1">20±0.2</text>
<text x="542.2" y="442.9">A</text>
<text x="275.9" y="452.3">FRONT</text>
<text x="300.5" y="452.3">VIEW</text>
<text x="262.3" y="457.5">SCALE/ÉCHELLE</text>
<text x="318.8" y="457.5">1:1</text>
<text x="165.1" y="485.9">04-O20 H7</text>
<text x="205.3" y="481.4">+0.021</text>
<text x="210.3" y="485.9">0</text>
<text x="490.6" y="492">NOTE</text>
<text x="510.8" y="492">:</text>
<text x="517.3" y="492">(English)</text>
<text x="180.5" y="492.1">0.02 A</text>
<text x="490.6" y="497.2">#</text>
<text x="499.2" y="497.2">MATERIAL:</text>
<text x="534.7" y="497.2">M.S.</text>
<text x="490.6" y="502.5">#</text>
<text x="499.2" y="502.5">FINISH:</text>
<text x="525.6" y="502.5">I.Z.B.P.</text>
<text x="552.4" y="502.5">(TRIVALENT)</text>
<text x="490.6" y="507.7">#</text>
<text x="499.2" y="507.7">MACHINING:</text>
<text x="490.6" y="513">#</text>
<text x="499.2" y="513">WEIGHT(Kg</text>
<text x="537.2" y="513">):</text>
<text x="546.4" y="513">4.48</text>
<text x="564.7" y="513">kg</text>
<text x="91.6" y="518.6" transform="rotate(-90 91.6 518.6)">2</text>
<text x="96.9" y="518.6" transform="rotate(-90 96.9 518.6)">TYP.</text>
<text x="100.8" y="521">04-O6.6</text>
<text x="490.6" y="523.5">NOTE</text>
<text x="510.8" y="523.5">:-(French)</text>
<text x="190.3" y="528.5" transform="rotate(-90 190.3 528.5)">7</text>
<text x="195.5" y="528.5" transform="rotate(-90 195.5 528.5)">TYP.</text>
<text x="490.6" y="528.7">#</text>
<text x="490.6" y="534">#</text>
<text x="499.2" y="534">FINITION</text>
<text x="499.2" y="528.7">MATÉRIEL</text>
<text x="529" y="534">:</text>
<text x="532.3" y="528.7">:</text>
<text x="538.7" y="528.7">M.S.</text>
<text x="539.5" y="534">I.Z.B.P.</text>
<text x="566.4" y="534">(TRIVALENT)</text>
<text x="152.4" y="534.8">04-O11</text>
<text x="490.6" y="539.2">#</text>
<text x="499.2" y="539.2">MACHINES</text>
<text x="534.7" y="539.2">:</text>
<text x="120.1" y="544.2">SECTION</text>
<text x="151.1" y="544.2">C-C</text>
<text x="490.6" y="544.5">#</text>
<text x="499.2" y="544.5">POIDS</text>
<text x="521.7" y="544.5">(Kg):</text>
<text x="541.9" y="544.5">4.48</text>
<text x="560.1" y="544.5">kg</text>
<text x="109" y="549.5">SCALE/ÉCHELLE</text>
<text x="165.6" y="549.5">1:1</text>
<text x="226.7" y="548.3">NOTE</text>
<text x="246.8" y="548.3">:-(English)</text>
<text x="226.7" y="553.5">DEBURR</text>
<text x="255.1" y="553.5">ALL</text>
<text x="270" y="553.5">UNSPECIFIED</text>
<text x="314.1" y="553.5">HOLES</text>
<text x="338.3" y="553.5">AND</text>
<text x="355" y="553.5">SHARP</text>
<text x="379.4" y="553.5">EDGES.</text>
<text x="226.7" y="564">NOTE</text>
<text x="226.7" y="569.3">ÉBAVUREZ</text>
<text x="246.8" y="564">:-(French)</text>
<text x="262.7" y="569.3">TOUS</text>
<text x="283" y="569.3">LES</text>
<text x="298.3" y="569.3">TROUS</text>
<text x="322.6" y="569.3">NON</text>
<text x="339.9" y="569.3">SPÉCIFIÉS</text>
<text x="375" y="569.3">ET</text>
<text x="386.4" y="569.3">LES</text>
<text x="401.8" y="569.3">BORDS</text>
<text x="426.4" y="569.3">TRANCHANTS.</text>
</g>
<text font-size="5.6" x="723.5" y="539.3">WIPRO PARI GROUP</text>
<g font-size="5.4">
<text x="507" y="397.5">i</text>
<text x="174.2" y="492.1">n</text>
</g>
<g font-size="4.9">
<text x="42.9" y="6.6">1</text>
<text x="101.3" y="6.7">2</text>
<text x="152.5" y="6.7">3</text>
<text x="202.1" y="6.7">4</text>
<text x="252.1" y="6.7">5</text>
<text x="300.6" y="6.7">6</text>
<text x="352.6" y="6.7">7</text>
<text x="401.9" y="6.7">8</text>
<text x="448.4" y="6.7">9</text>
<text x="498.1" y="6.7">10</text>
<text x="546.4" y="6.7">11</text>
<text x="597" y="6.7">12</text>
<text x="648.5" y="6.6">13</text>
<text x="699.4" y="6.6">14</text>
<text x="749" y="6.7">15</text>
<text x="809.5" y="6.6">16</text>
<text x="9.7" y="26.7">M</text>
<text x="840.6" y="26.7">M</text>
<text x="9.7" y="71.4">L</text>
<text x="840.6" y="71.4">L</text>
<text x="9.7" y="124.2">K</text>
<text x="840.6" y="124.2">K</text>
<text x="9.7" y="173.4">J</text>
<text x="840.6" y="173.4">J</text>
<text x="9.7" y="222.7">H</text>
<text x="840.6" y="222.7">H</text>
<text x="9.7" y="274.3">G</text>
<text x="840.6" y="274.3">G</text>
<text x="9.7" y="322.6">F</text>
<text x="840.6" y="322.6">F</text>
<text x="9.7" y="373.3">E</text>
<text x="840.6" y="373.3">E</text>
<text x="9.7" y="423.8">D</text>
<text x="840.6" y="423.8">D</text>
<text x="9.7" y="472.8">C</text>
<text x="840.6" y="472.8">C</text>
<text x="9.7" y="522.1">B</text>
<text x="840.6" y="522.1">B</text>
<text x="9.7" y="568.7">A</text>
<text x="840.6" y="568.7">A</text>
<text x="17.2" y="577">NOTE FOR WIPRO PARI DESIGN -REF. ONLY</text>
<text x="44.5" y="582.3">WEAR DETAILS : N.A.</text>
<text x="42.9" y="590.6">1</text>
<text x="101.3" y="590.7">2</text>
<text x="152.5" y="590.7">3</text>
<text x="202.1" y="590.7">4</text>
<text x="252.1" y="590.7">5</text>
<text x="300.6" y="590.7">6</text>
<text x="352.6" y="590.7">7</text>
<text x="401.9" y="590.7">8</text>
<text x="448.4" y="590.7">9</text>
<text x="498.1" y="590.7">10</text>
<text x="546.4" y="590.7">11</text>
<text x="597" y="590.7">12</text>
<text x="648.5" y="590.6">13</text>
<text x="699.4" y="590.5">14</text>
<text x="749" y="590.7">15</text>
<text x="809.5" y="590.5">16</text>
</g>
<text font-size="4.2" x="677.1" y="13.9">NOTE : STANDARD FASTENER TORQUE AS PER STD-DES-01-00FR-DES-006-00</text>
<g font-size="3.9">
<text x="653" y="530.9">REVISION</text>
<text x="708.9" y="530.9">DESCRIPTION</text>
<text x="779.4" y="530.9">DATE</text>
<text x="793.1" y="530.9">DRN.BY</text>
<text x="610.8" y="557.1">RESERVED</text>
<text x="635.2" y="557.1">SPACE</text>
<text x="610.8" y="562.7">FOR</text>
<text x="610.8" y="568.3">CONTROLLED</text>
<text x="640.7" y="568.3">COPY</text>
<text x="610.8" y="573.8">STAMP</text>
</g>
<text font-size="3.6" x="734.2" y="549.8">FIXTURE MTG PLATE</text>
<text font-size="3.5" x="655.4" y="547.1">www.wipropari.com</text>
<g font-size="3.1">
<text x="818.1" y="527.3">LIMITS</text>
<text x="815" y="545.5">DRAWING TYPE</text>
<text x="690" y="546.1">DESCRIPTION</text>
<text x="689.5" y="554.6">SURFACE AREA</text>
<text x="706.2" y="554.6">SURFACE TREATMENT</text>
<text x="742.7" y="554.6">MACHINING</text>
<text x="762.5" y="554.6">DESIGN UNIT</text>
<text x="783.6" y="554.6">DESIGN UNIT CD.</text>
<text x="811" y="554.4">TEAM NO.</text>
<text x="823.3" y="554.5">SHEET SIZE</text>
<text x="828.6" y="559.9">A1</text>
<text x="689.4" y="564.9">REFERENCE DWG.</text>
<text x="690.8" y="569.3">DRN.BY</text>
<text x="704.4" y="569.2">CHKD.BY</text>
<text x="719.6" y="569.3">APPD.BY</text>
<text x="739.7" y="569.1">MATERIAL</text>
<text x="741.8" y="564.7">PART CLASS.</text>
<text x="768.6" y="564.7">HEAT TREATMENT</text>
<text x="772.5" y="569.7">DRG./PART CODE</text>
<text x="811.9" y="569.3">REV.</text>
<text x="824.4" y="569.4">SCALE</text>
<text x="737.3" y="578">NET WEIGHT-Kg</text>
<text x="824.4" y="578.5">SHEET</text>
</g>
<text font-size="3" x="832.4" y="403.9">°</text>
<g font-size="2.8">
<text x="558.3" y="505.4">3.2</text>
<text x="813.4" y="531.5">Gen Tol.: IS 2102</text>
<text x="556.9" y="537.2">3.2</text>
<text x="652.1" y="550.4">1.ALL DIMENSIONS ARE</text>
<text x="652" y="556.4">2.DO NOT SCALE</text>
<text x="652" y="562.5">3.IF IN DOUBT ,</text>
<text x="652" y="569.2">LOCATION :</text>
<text x="657.2" y="575.8">ALL RIGHTS OF REPRODUCTION &amp;</text>
<text x="689.1" y="575">03006330</text>
<text x="703.4" y="574.9">03004785</text>
<text x="718.4" y="575">03002882</text>
<text x="657.7" y="579.2">DISTRIBUTION ARE RESERVED</text>
</g>
<g font-size="2.7">
<text x="817.3" y="549.9">MACHINING</text>
<text x="652.9" y="553.5">IN mm</text>
<text x="652.7" y="559.5">DRAWING.</text>
<text x="689.6" y="559.1">179.50 in^2</text>
<text x="724.1" y="559.2">#</text>
<text x="751" y="559.1">#</text>
<text x="766.6" y="559">WPES</text>
<text x="790.3" y="558.8">0300</text>
<text x="811.9" y="558.8">PL-02</text>
<text x="652.7" y="565.5">ASK TEAM MEMBER</text>
<text x="673.4" y="569.6">PUNE</text>
<text x="761.4" y="564.9">B</text>
<text x="813.3" y="564.9">---</text>
<text x="746.1" y="573.2">#</text>
<text x="825.6" y="573.4">1 : 1</text>
<text x="653.1" y="576.3">C</text>
<text x="689.4" y="582.4">12/11/2024</text>
<text x="703.7" y="582.5">12/11/2024</text>
<text x="718.7" y="582.6">12/11/2024</text>
<text x="742.3" y="582.2">4.48 kg</text>
<text x="824.1" y="582.4">1 OF 2</text>
</g>
<g font-size="2.5">
<text x="807.8" y="392">DEBURR AND REMOVE SHARP</text>
<text x="808.2" y="394.8">EDGES UNLESS SHARP EDGE</text>
<text x="809.1" y="400.9">UNSP.RADII</text>
<text x="809.8" y="397.6">REQUIREMENT SPECIFIED</text>
<text x="824.4" y="400.7">UNSP.CHF.</text>
<text x="812.2" y="403.6">0.5 R</text>
<text x="825.3" y="403.9">0.5 X 45</text>
<text x="812.8" y="411.8">UP TO 10</text>
<text x="829.1" y="411.9">±1.5°</text>
<text x="811.4" y="416.1">10 UP TO 50</text>
<text x="828.5" y="416.1">±0°50'</text>
<text x="810.4" y="424.5">120 UP TO 400</text>
<text x="810.9" y="420.3">50 UP TO 120</text>
<text x="828.5" y="424.5">±0°15'</text>
<text x="828.5" y="420.3">±0°25'</text>
<text x="811.7" y="433.2">0.5 UP TO 3</text>
<text x="812.5" y="437.5">3 UP TO 6</text>
<text x="829.6" y="437.4">±0.2</text>
<text x="829.6" y="433.2">±0.1</text>
<text x="812" y="441.7">6 UP TO 30</text>
<text x="829.6" y="441.7">±0.5</text>
<text x="810.9" y="445.9">30 UP TO 120</text>
<text x="829.6" y="446">±0.8</text>
<text x="809.9" y="454.4">315 UP TO 1000</text>
<text x="810.3" y="450.2">120 UP TO 315</text>
<text x="829.6" y="450.2">±1.2</text>
<text x="830.7" y="454.4">±2</text>
<text x="809.4" y="458.7">1000 UP TO 2000</text>
<text x="830.6" y="458.7">±3</text>
<text x="811.9" y="463">OVER 2000</text>
<text x="830.7" y="463">±4</text>
<text x="813.1" y="471.6">UP TO 10</text>
<text x="830.1" y="471.6">±1°</text>
<text x="811.4" y="475.9">10 UP TO 50</text>
<text x="828.5" y="475.9">±0°30'</text>
<text x="810.4" y="484.4">120 UP TO 400</text>
<text x="811.2" y="480.1">50 UP TO 120</text>
<text x="828.5" y="484.4">±0°10'</text>
<text x="828.5" y="480.1">±0°20'</text>
<text x="811.7" y="493">0.5 UP TO 3</text>
<text x="812.4" y="497.2">3 UP TO 6</text>
<text x="829.6" y="497.3">±0.1</text>
<text x="829.6" y="493">±0.1</text>
<text x="811.9" y="501.5">6 UP TO 30</text>
<text x="829.6" y="501.5">±0.2</text>
<text x="810.8" y="505.8">30 UP TO 120</text>
<text x="829.6" y="505.8">±0.3</text>
<text x="809.8" y="514.3">315 UP TO 1000</text>
<text x="810.3" y="510.1">120 UP TO 315</text>
<text x="829.6" y="510">±0.5</text>
<text x="829.6" y="514.3">±0.8</text>
<text x="668.4" y="519.9">.</text>
<text x="783.5" y="520">.</text>
<text x="799.1" y="519.9">.</text>
<text x="809.2" y="518.5">1000 UP TO 2000</text>
<text x="829.6" y="518.5">±1.2</text>
<text x="668.4" y="524.9">.</text>
<text x="783.3" y="524.8">.</text>
<text x="799.1" y="524.8">.</text>
<text x="811.9" y="522.8">OVER 2000</text>
<text x="830.6" y="522.7">±2</text>
</g>
<g font-size="2.4">
<text x="4.1" y="556.9" transform="rotate(-90 4.1 556.9)">Uploading\2022-23\P23Y5\P23Y5B076121.dft</text>
<text x="4.1" y="584.1" transform="rotate(-90 4.1 584.1)">\\srv01043\ExDM</text>
</g>
<g font-size="2.1">
<text x="811.5" y="406.1">UNSPECIFIED TOL.(FAB)</text>
<text x="812.5" y="408.5">FOR ANGULAR IN mm.</text>
<text x="811.6" y="427.7">UNSPECIFIED TOL.(FAB)</text>
<text x="813.6" y="430.1">FOR LINEAR IN mm.</text>
<text x="811.7" y="466.1">UNSPECIFIED TOL.(M/C)</text>
<text x="812.5" y="468.5">FOR ANGULAR IN mm.</text>
<text x="811.7" y="487.6">UNSPECIFIED TOL.(M/C)</text>
<text x="813.6" y="489.9">FOR LINEAR IN mm.</text>
</g>
</svg>
